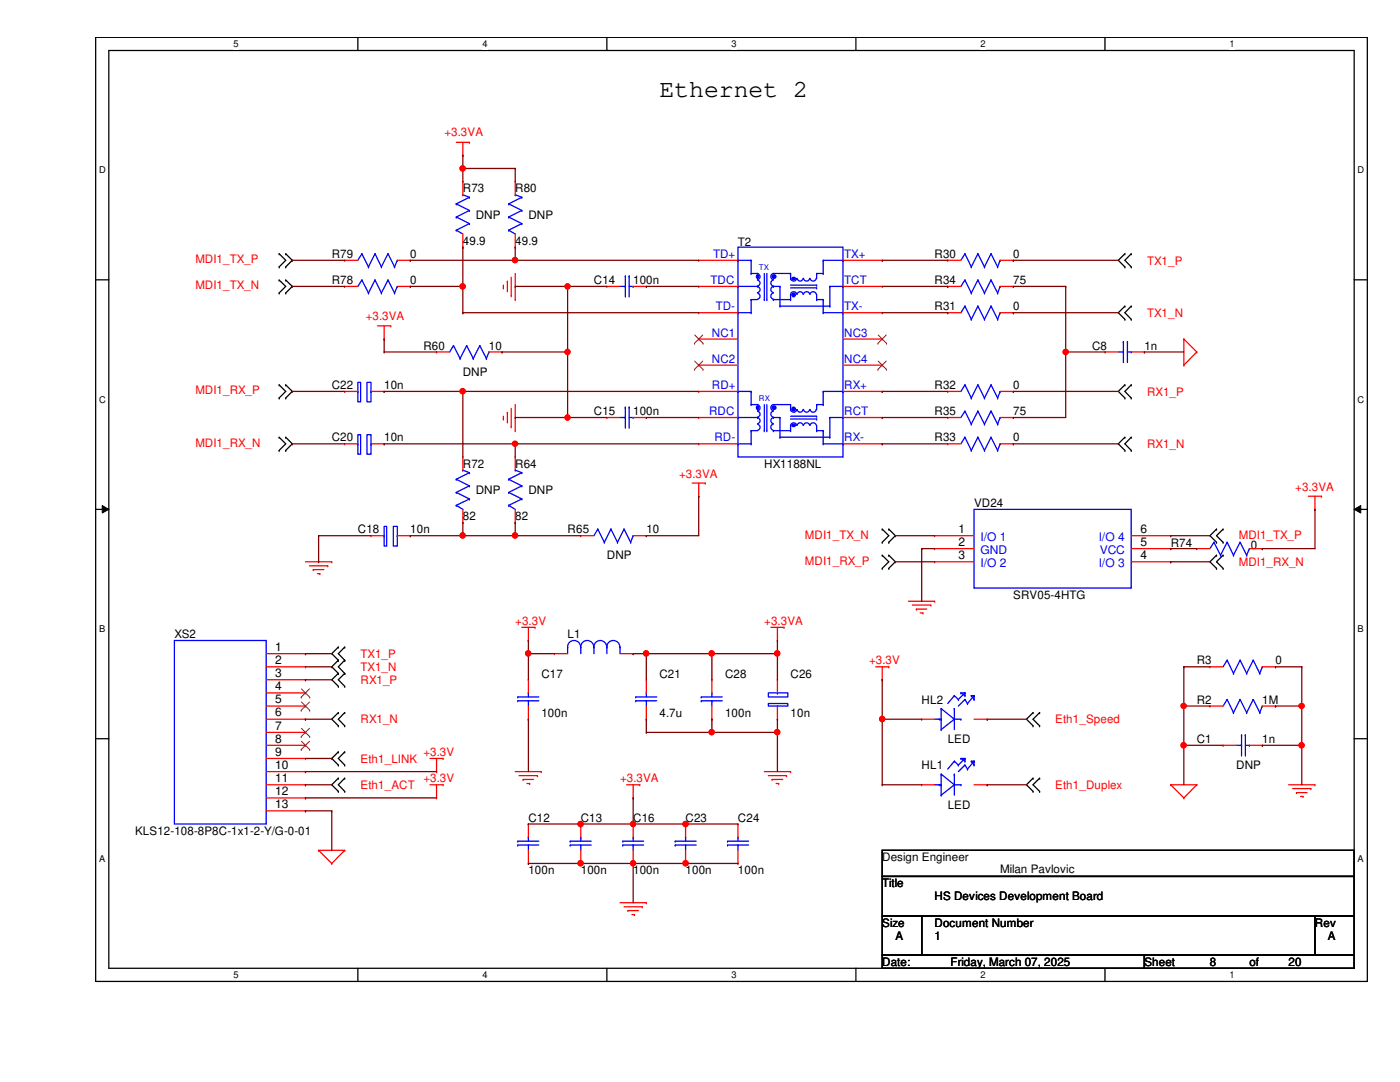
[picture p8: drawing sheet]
<svg xmlns="http://www.w3.org/2000/svg" width="279mm" height="216mm" viewBox="0 0 279 216" stroke-linecap="round" stroke-linejoin="round" font-family="sans-serif">
<path d="M19.1 7.5h253.8v188.3h-253.8zM21.7 10.1h248.6v183.1h-248.6z" fill="none" stroke="#000" stroke-width=".25"/>
<g fill="#fff">
<path d="M46.6 7.7h1v2.1h-1z"/>
<path d="M46.6 193.5h1v2.1h-1z"/>
</g>
<path d="M71.4 7.5v2.6M71.4 193.2v2.6" fill="none" stroke="#000" stroke-width=".25"/>
<g fill="#fff">
<path d="M96.3 7.7h1v2.1h-1z"/>
<path d="M96.3 193.5h1v2.1h-1z"/>
</g>
<path d="M121.1 7.5v2.6M121.1 193.2v2.6" fill="none" stroke="#000" stroke-width=".25"/>
<g fill="#fff">
<path d="M146 7.7h1v2.1h-1z"/>
<path d="M146 193.5h1v2.1h-1z"/>
</g>
<path d="M170.8 7.5v2.6M170.8 193.2v2.6" fill="none" stroke="#000" stroke-width=".25"/>
<g fill="#fff">
<path d="M195.7 7.7h1v2.1h-1z"/>
<path d="M195.7 193.5h1v2.1h-1z"/>
</g>
<path d="M220.5 7.5v2.6M220.5 193.2v2.6" fill="none" stroke="#000" stroke-width=".25"/>
<g fill="#fff">
<path d="M245.4 7.7h1v2.1h-1z"/>
<path d="M245.4 193.5h1v2.1h-1z"/>
<path d="M19.8 32.9h1.3v2.1h-1.3z"/>
<path d="M270.9 32.9h1.3v2.1h-1.3z"/>
<path d="M19.8 78.7h1.3v2.1h-1.3z"/>
<path d="M270.9 78.7h1.3v2.1h-1.3z"/>
</g>
<path d="M19.1 55.8h2.6M270.3 55.8h2.6" fill="none" stroke="#000" stroke-width=".25"/>
<g fill="#fff">
<path d="M19.8 124.5h1.2v2.1h-1.2z"/>
<path d="M270.9 124.5h1.3v2.1h-1.3z"/>
</g>
<path d="M19.1 101.6h2.6M270.3 101.6h2.6" fill="none" stroke="#000" stroke-width=".25"/>
<path d="M20.4 100.9l1.3 .7-1.3 .8zM270.3 101.6l1.3-.7v1.5z" fill="#000"/>
<path d="M20.4 100.9l1.3 .7-1.3 .8zM270.3 101.6l1.3-.7v1.5z" fill="none" stroke="#000" stroke-width=".2"/>
<g fill="#fff">
<path d="M19.8 170.3h1.2v2h-1.2z"/>
<path d="M270.9 170.3h1.3v2h-1.3z"/>
</g>
<g fill="none" stroke="#000" stroke-width=".25">
<path d="M55.7 50.6h.1M55.7 53.3h.1M55.7 55.9h.1M55.7 58.5h.1M55.7 50.6l1.3 1.3-1.3 1.4M55.7 55.9l1.3 1.2-1.3 1.4M57 53.3h.1M57 50.6h.1M57 58.5h.1M57 55.9h.1M57 50.6l1.3 1.3-1.3 1.4M57 55.9l1.3 1.2-1.3 1.4"/>
<path d="M224.5 50.6h.1M224.5 53.3h.1M224.5 50.6l-1.3 1.3 1.3 1.4M225.8 53.3h.1M225.8 50.6h.1M225.8 50.6l-1.3 1.3 1.3 1.4M55.7 76.8h.1M55.7 79.4h.1M55.7 76.8l1.3 1.3-1.3 1.3M57 79.4h.1M57 76.8h.1M57 76.8l1.3 1.3-1.3 1.3"/>
<path d="M224.5 61.1h.1M224.5 63.7h.1M224.5 76.8h.1M224.5 79.4h.1M224.5 61.1l-1.3 1.3 1.3 1.3M224.5 76.8l-1.3 1.3 1.3 1.3M225.8 63.7h.1M225.8 61.1h.1M225.8 79.4h.1M225.8 76.8h.1M225.8 61.1l-1.3 1.3 1.3 1.3M225.8 76.8l-1.3 1.3 1.3 1.3"/>
<path d="M55.7 87.2h.1M55.7 89.9h.1M55.7 87.2l1.3 1.4-1.3 1.3M57 89.9h.1M57 87.2h.1M57 87.2l1.3 1.4-1.3 1.3M224.5 87.2h.1M224.5 89.9h.1M224.5 87.2l-1.3 1.4 1.3 1.3M225.8 89.9h.1M225.8 87.2h.1M225.8 87.2l-1.3 1.4 1.3 1.3"/>
<path d="M176.1 105.6h.1M176.1 108.2h.1M176.1 110.8h.1M176.1 113.4h.1M176.1 105.6l1.3 1.3-1.3 1.3M176.1 110.8l1.3 1.3-1.3 1.3M177.4 108.2h.1M177.4 105.6h.1M177.4 113.4h.1M177.4 110.8h.1M177.4 105.6l1.3 1.3-1.3 1.3M177.4 110.8l1.3 1.3-1.3 1.3"/>
<path d="M242.8 105.6h.1M242.8 108.2h.1M242.8 110.8h.1M242.8 113.4h.1M242.8 105.6l-1.3 1.3 1.3 1.3M242.8 110.8l-1.3 1.3 1.3 1.3M244.1 108.2h.1M244.1 105.6h.1M244.1 113.4h.1M244.1 110.8h.1M244.1 105.6l-1.3 1.3 1.3 1.3M244.1 110.8l-1.3 1.3 1.3 1.3"/>
<path d="M67.5 129.1h.1M67.5 131.7h.1M67.5 134.4h.1M67.5 136.9h.1M67.5 129.1l-1.3 1.3 1.3 1.3M67.5 131.7l-1.3 1.4 1.3 1.3M67.5 134.4l-1.3 1.2 1.3 1.3M68.8 131.7h.1M68.8 129.1h.1M68.8 134.4h.1M68.8 136.9h.1M68.8 129.1l-1.3 1.3 1.3 1.3"/>
<path d="M68.8 131.7l-1.3 1.4 1.3 1.3M68.8 134.4l-1.3 1.2 1.3 1.3M19.1 147.4h2.6M67.5 142.2h.1M67.5 144.8h.1M67.5 150h.1M67.5 152.7h.1M67.5 155.3h.1M67.5 157.9h.1M67.5 142.2l-1.3 1.3 1.3 1.3M67.5 150l-1.3 1.3 1.3 1.4M67.5 155.3l-1.3 1.3 1.3 1.3"/>
<path d="M68.8 144.8h.1M68.8 142.2h.1M68.8 152.7h.1M68.8 150h.1M68.8 157.9h.1M68.8 155.3h.1M68.8 142.2l-1.3 1.3 1.3 1.3M68.8 150l-1.3 1.3 1.3 1.4M68.8 155.3l-1.3 1.3 1.3 1.3M206.2 142.2h.1M206.2 144.8h.1M206.2 155.3h.1"/>
<path d="M206.2 157.9h.1M206.2 142.2l-1.3 1.3 1.3 1.3M206.2 155.3l-1.3 1.3 1.3 1.3M207.5 144.8h.1M207.5 142.2h.1M207.5 157.9h.1M207.5 155.3h.1M207.5 142.2l-1.3 1.3 1.3 1.3M207.5 155.3l-1.3 1.3 1.3 1.3M270.3 147.4h2.6M176.1 169.7h94.2v5.2h-94.2zM176.1 174.9h94.2v7.9h-94.2z"/>
<path d="M176.1 182.8h7.8v7.8h-7.8zM176.1 190.6h52.3v2.6h-52.3zM183.9 182.8h78.5v7.8h-78.5zM228.4 190.6h41.9v2.6h-41.9zM262.4 182.8h7.9v7.8h-7.9z"/>
</g>
<g fill="none" stroke="#f00" stroke-width=".25">
<path d="M91.1 28.4h2.6M92.4 31h.1M92.4 36.2h.1M92.4 28.4v2.6M92.4 36.2v2.7M93.7 28.4h.1M102.8 36.2h.1M102.8 36.2v2.7M68.8 57.1h.1M68.8 51.9h.1M68.8 57.1h2.6M68.8 51.9h2.6"/>
<path d="M79.3 57.1h2.6M79.3 51.9h2.6M81.9 57.1h.1M81.9 51.9h.1M92.4 49.3h.1M92.4 46.7v2.6M100.5 57.4h.1M100.5 56.9v.5M101.3 56.1h.1M101.3 56.1v2.1M102 59h.1M102 55.3v3.7"/>
<path d="M102.8 59.8h.1M102.8 49.3h.1M102.8 46.7v2.6M102.8 54.6v5.2M121.1 57.1h.1M121.1 57.1h2.6M126.4 57.1h2.6M129 57.1h.1M189.1 51.9h.1M189.1 57.1h.1M189.1 57.1h2.7M189.1 51.9h2.7"/>
<path d="M199.6 57.1h2.6M199.6 51.9h2.6M202.2 51.9h.1M202.2 57.1h.1M75.4 65h2.6M76.7 67.6h.1M76.7 65v2.6M78 65h.1M87.1 70.2h.1M87.1 70.2h2.6M97.6 70.2h2.6M100.2 70.2h.1"/>
<path d="M189.1 78.1h.1M189.1 62.4h.1M189.1 78.1h2.7M189.1 62.4h2.7M199.6 78.1h2.6M199.6 62.4h2.6M202.2 78.1h.1M202.2 62.4h.1M220.6 70.2h.1M220.6 70.2h2.6M225.8 70.2h2.6M228.4 70.2h.1"/>
<path d="M236.3 67.6h.1M236.3 72.9h.1M236.3 67.6v5.3M236.3 67.6l2.5 2.6M238.8 70.2h.1M238.8 70.2l-2.5 2.7M92.4 91.2h.1M92.4 91.2v2.6M100.5 83.6h.1M100.5 83.1v.5M101.3 82.3h.1M101.3 82.3v2.1"/>
<path d="M102 85.2h.1M102 81.5v3.7M102.8 85.9h.1M102.8 91.2h.1M102.8 80.7v5.2M102.8 91.2v2.6M121.1 83.3h.1M121.1 83.3h2.6M126.4 83.3h2.6M129 83.3h.1M138.1 96.4h2.7M139.4 99h.1"/>
<path d="M139.4 96.4v2.6M140.8 96.4h.1M189.1 88.6h.1M189.1 83.3h.1M189.1 88.6h2.7M189.1 83.3h2.7M199.6 88.6h2.6M199.6 83.3h2.6M202.2 88.6h.1M202.2 83.3h.1M261.1 99h2.6M262.4 99v2.6"/>
<path d="M263.7 99h.1M61 112.1h5.2M61.8 112.9h3.6M62.5 113.7h.1M62.5 113.7h2.1M63.3 114.5h.5M63.8 114.5h.1M65.4 112.9h.1M66.2 112.1h.1M92.4 104.3h.1M92.4 101.6v2.7M102.8 104.3h.1"/>
<path d="M102.8 101.6v2.7M115.9 106.9h.1M115.9 106.9h2.6M126.4 106.9h2.6M129 106.9h.1M181.3 120h5.2M186.5 120h.1M186.5 106.9h.1M186.5 109.5h.1M186.5 112.1h.1M186.5 112.1h7.9M186.5 106.9h7.9"/>
<path d="M186.5 109.5h7.9M225.8 112.1h7.8M225.8 106.9h7.8M225.8 109.5h7.8M233.6 112.1h.1M233.6 109.5h.1M233.6 106.9h.1M238.8 109.5h.1M238.8 109.5h2.7M249.3 109.5h2.6M251.9 109.5h.1M262.4 101.6h.1"/>
<path d="M53.1 133.1h7.9M53.1 130.4h7.9M53.1 135.6h7.9M53.1 138.3h7.9M61 130.4h.1M61 133.1h.1M61 135.6h.1M61 138.3h.1M104.1 125.2h2.7M105.5 127.8h.1M105.5 125.2v2.6M106.8 125.2h.1"/>
<path d="M153.8 125.2h2.7M155.2 127.8h.1M155.2 135.6h.1M155.2 125.2v2.6M155.2 135.6v2.7M156.5 125.2h.1M174.8 133.1h2.6M176.1 135.6h.1M176.1 133.1v2.5M177.4 133.1h.1M182.1 120.7h3.7M182.9 121.5h.1"/>
<path d="M182.9 121.5h2.1M183.6 122.3h.6M184.2 122.3h.1M185.8 120.7h.1M241.5 133.1h.1M241.5 133.1h2.6M251.9 133.1h2.7M254.6 133.1h.1M53.1 154h7.9M53.1 156.6h7.9M53.1 151.3h7.9M53.1 143.5h7.9"/>
<path d="M53.1 140.9h7.9M53.1 146.1h7.9M53.1 148.7h7.9M53.1 159.2h7.9M61 140.9h.1M61 143.5h.1M61 146.1h.1M61 148.7h.1M61 151.3h.1M61 154h.1M61 156.6h.1M61 159.2h.1"/>
<path d="M85.8 156.6h2.6M85.8 151.3h2.6M87.1 154h.1M87.1 159.2h.1M87.1 151.3v2.7M87.1 156.6v2.6M88.4 151.3h.1M88.4 156.6h.1M102.8 154h5.2M103.6 154.8h3.7M104.4 155.5h.1M104.4 155.5h2.1"/>
<path d="M105.2 156.3h.5M105.7 156.3h.1M107.3 154.8h.1M108 154h.1M125.1 156.6h2.6M126.4 159.2h.1M126.4 156.6v2.6M127.7 156.6h.1M152.5 154h5.3M153.3 154.8h3.7M154.1 155.5h.1M154.1 155.5h2.1"/>
<path d="M154.9 156.3h.5M155.2 143.5h.1M155.2 140.9v2.6M155.4 156.3h.1M157 154.8h.1M157.8 154h.1M183.9 156.6h.1M183.9 143.5h.1M183.9 156.6h2.6M183.9 143.5h2.6M194.4 156.6h2.6M194.4 143.5h2.6"/>
<path d="M197 156.6h.1M197 143.5h.1M233.6 156.6h.1M233.6 156.6h5.2M233.6 156.6l2.7 2.6M236.3 159.2h.1M238.8 156.6h.1M238.8 156.6l-2.5 2.6M241.5 140.9h.1M241.5 140.9h2.6M244.1 148.7h.1M244.1 148.7h2.6"/>
<path d="M249.3 148.7h2.6M251.9 148.7h.1M251.9 140.9h2.7M254.6 140.9h.1M257.2 156.6h5.2M258 157.4h3.6M258.7 158.2h.1M258.7 158.2h2.2M259.5 158.9h.6M260.1 158.9h.1M261.6 157.4h.1M262.4 156.6h.1"/>
<path d="M53.1 161.8h7.9M61 161.8h.1M63.6 169.7h.1M63.6 169.7h5.2M63.6 169.7l2.6 2.6M66.2 172.3h.1M68.8 169.7h.1M68.8 169.7l-2.6 2.6M105.5 172.3h.1M105.5 164.4h.1M105.5 164.4v2.6M105.5 169.7v2.6"/>
<path d="M115.9 172.3h.1M115.9 164.4h.1M115.9 164.4v2.6M115.9 169.7v2.6M126.4 172.3h.1M126.4 164.4h.1M126.4 164.4v2.6M126.4 169.7v2.6M136.8 172.3h.1M136.8 164.4h.1M136.8 164.4v2.6M136.8 169.7v2.6"/>
<path d="M147.3 172.3h.1M147.3 164.4h.1M147.3 164.4v2.6M147.3 169.7v2.6M123.7 180.1h5.3M124.5 180.9h3.7M125.3 181.7h.1M125.3 181.7h2.1M126.1 182.5h.5M126.6 182.5h.1M128.2 180.9h.1M129 180.1h.1"/>
</g>
<g fill="none" stroke="#00f" stroke-width=".25">
<path d="M92.4 38.9h.1M92.4 38.9l1.3 .5M93.7 39.4h.1M93.7 39.4l-2.6 1.3M102.8 38.9h.1M102.8 38.9l1.3 .5M104.1 39.4h.1M104.1 39.4l-2.6 1.3M72.2 55.9h.1M72.2 50.6h.1M72.2 55.9l1.3 2.6M72.2 55.9l-.8 1.2"/>
<path d="M72.2 50.6l1.3 2.7M72.2 50.6l-.8 1.3M73.5 58.5h.1M73.5 53.3h.1M74.8 55.9h.1M74.8 50.6h.1M74.8 55.9l-1.3 2.6M74.8 55.9l1.3 2.6M74.8 50.6l-1.3 2.7M74.8 50.6l1.3 2.7M76.1 58.5h.1M76.1 53.3h.1"/>
<path d="M77.4 55.9h.1M77.4 50.6h.1M77.4 55.9l-1.3 2.6M77.4 55.9l1.3 2.6M77.4 50.6l-1.3 2.7M77.4 50.6l1.3 2.7M78.7 58.5h.1M78.7 53.3h.1M79.3 57.1h.1M79.3 51.9h.1M79.3 57.1l-.6 1.4M79.3 51.9l-.6 1.4"/>
<path d="M91.1 43.3h.1M91.1 40.7h.1M91.1 45.9h.1M91.1 43.3l2.6 1.3M91.1 40.7l2.6 1.3M91.1 45.9l1.3 .8M93.7 44.6h.1M93.7 42h.1M93.7 44.6l-2.6 1.3M93.7 42l-2.6 1.3M101.5 43.3h.1M101.5 40.7h.1"/>
<path d="M101.5 45.9h.1M101.5 43.3l2.6 1.3M101.5 40.7l2.6 1.3M101.5 45.9l1.3 .8M104.1 44.6h.1M104.1 42h.1M104.1 44.6l-2.6 1.3M104.1 42l-2.6 1.3M123.7 57.1h1.1M124.8 55.1h.1M124.8 57.1h.1M124.8 55.1v4.2"/>
<path d="M125.6 55.1h.1M125.6 55.1v4.2M125.6 57.1h.8M126.4 57.1h.1M147.3 49.3h20.9v41.9h-20.9zM147.3 51.9h.1M147.3 57.1h.1M147.3 57.1h3.9M147.3 51.9h2.6M149.9 54.6h.1M149.9 51.9h.1M149.9 59.8h.1"/>
<path d="M149.9 54.6h1.3M149.9 51.9v2.7M149.9 59.8v2.6M149.9 59.8h1.3M151.2 54.6a.62 .62 0 0 1 .5 .6 .62 .62 0 0 1-.5 .6M151.2 55.9a.6 .6 0 0 1 .5 .6 .6 .6 0 0 1-.5 .6M151.2 57.1a.62 .62 0 0 1 .5 .7 .62 .62 0 0 1-.5 .6M151.2 58.5a.62 .62 0 0 1 .5 .6 .62 .62 0 0 1-.5 .6M151.2 57.1h.1M152.5 59.8h.1M152.5 54.6v5.2M153 59.8h.1"/>
<path d="M153 54.6v5.2M154.3 59.8h.1M154.3 57.1h.1M154.3 58.5a.62 .62 0 0 0-.5 .6 .62 .62 0 0 0 .5 .6M154.3 57.1a.62 .62 0 0 0-.5 .7 .62 .62 0 0 0 .5 .6M154.3 55.9a.6 .6 0 0 0-.5 .6 .6 .6 0 0 0 .5 .6M154.3 57.1h1.4M154.3 59.8h3.5M155.7 57.1h.1M155.7 57.1v4M157.8 54.6h.1M157.8 55.6h.1"/>
<path d="M157.8 59.8h.1M157.8 54.6h-3.5a.62 .62 0 0 0-.5 .6 .62 .62 0 0 0 .5 .6M157.8 55.5a.62 .62 0 0 0 .6 .6 .62 .62 0 0 0 .6-.6M157.8 57.4h5.2M157.8 56.9h5.2M157.8 54.6v1M159 58.7a.62 .62 0 0 0-.6-.5 .62 .62 0 0 0-.6 .5v1.1M159.1 58.7a.6 .6 0 0 1 .6-.5 .6 .6 0 0 1 .6 .5M159.1 55.5a.59 .59 0 0 0 .6 .6 .59 .59 0 0 0 .6-.6M160.4 58.7a.62 .62 0 0 1 .6-.5 .62 .62 0 0 1 .6 .5M160.4 55.5a.62 .62 0 0 0 .6 .6 .62 .62 0 0 0 .6-.6M161.7 58.7a.62 .62 0 0 1 .6-.5 .62 .62 0 0 1 .6 .5"/>
<path d="M161.7 55.5a.62 .62 0 0 0 .6 .6 .62 .62 0 0 0 .6-.6M163 57.4h.1M163 56.9h.1M163 54.6h.1M163 59.8h.1M163 54.6h1.3M163 59.8h1.3M163 54.6v1M163 58.7v1.1M164.3 54.6h.1M164.3 59.8h.1M164.3 51.9h.1"/>
<path d="M164.3 51.9h3.9M164.3 51.9v2.7M164.3 59.8v2.6M165.6 57.1h.1M165.6 57.1h2.6M165.6 57.1v4M168.2 51.9h.1M168.2 57.1h.1M192.6 50.6h.1M192.6 55.9h.1M192.6 50.6l1.2 2.7M192.6 50.6l-.8 1.3"/>
<path d="M192.6 55.9l1.2 2.6M192.6 55.9l-.8 1.2M193.8 53.3h.1M193.8 58.5h.1M195.2 50.6h.1M195.2 55.9h.1M195.2 50.6l-1.4 2.7M195.2 50.6l1.3 2.7M195.2 55.9l-1.4 2.6M195.2 55.9l1.3 2.6M196.5 53.3h.1M196.5 58.5h.1"/>
<path d="M197.8 50.6h.1M197.8 55.9h.1M197.8 50.6l-1.3 2.7M197.8 50.6l1.3 2.7M197.8 55.9l-1.3 2.6M197.8 55.9l1.3 2.6M199.1 53.3h.1M199.1 58.5h.1M199.6 51.9h.1M199.6 57.1h.1M199.6 51.9l-.5 1.4M199.6 57.1l-.5 1.4"/>
<path d="M90.5 69h.1M90.5 69l1.3 2.5M90.5 69l-.8 1.2M91.8 71.5h.1M93.1 69h.1M93.1 69l-1.3 2.5M93.1 69l1.3 2.5M94.4 71.5h.1M95.8 69h.1M95.8 69l-1.4 2.5M95.8 69l1.3 2.5M97.1 71.5h.1"/>
<path d="M97.6 70.2h.1M97.6 70.2l-.5 1.3M147.3 62.4h.1M147.3 78.1h.1M147.3 62.4h2.6M147.3 78.1h2.6M149.9 62.4h.1M149.9 78.1h.1M149.9 78.1v2.6M155.7 61.1h.1M155.7 61.1h9.9M164.3 62.4h.1"/>
<path d="M164.3 78.1h.1M164.3 62.4h3.9M164.3 78.1v2.6M164.3 78.1h3.9M165.6 61.1h.1M168.2 62.4h.1M168.2 78.1h.1M192.6 76.8h.1M192.6 61.1h.1M192.6 76.8l1.2 2.6M192.6 76.8l-.8 1.3M192.6 61.1l1.2 2.6"/>
<path d="M192.6 61.1l-.8 1.3M193.8 79.4h.1M193.8 63.7h.1M195.2 76.8h.1M195.2 61.1h.1M195.2 76.8l-1.4 2.6M195.2 76.8l1.3 2.6M195.2 61.1l-1.4 2.6M195.2 61.1l1.3 2.6M196.5 79.4h.1M196.5 63.7h.1M197.8 76.8h.1"/>
<path d="M197.8 61.1h.1M197.8 76.8l-1.3 2.6M197.8 76.8l1.3 2.6M197.8 61.1l-1.3 2.6M197.8 61.1l1.3 2.6M199.1 79.4h.1M199.1 63.7h.1M199.6 78.1h.1M199.6 62.4h.1M199.6 78.1l-.5 1.3M199.6 62.4l-.5 1.3M223.2 70.2h1"/>
<path d="M224.2 68.2h.1M224.2 70.2h.1M224.2 68.2v4.1M225 68.2h.1M225 68.2v4.1M225 70.2h.8M225.8 70.2h.1M91.1 98.3h.1M91.1 95.6h.1M91.1 98.3l2.6 1.3M91.1 95.6l2.6 1.3M92.4 93.8h.1"/>
<path d="M92.4 93.8l1.3 .5M93.7 99.6h.1M93.7 96.9h.1M93.7 94.3h.1M93.7 99.6l-2.6 1.2M93.7 96.9l-2.6 1.4M93.7 94.3l-2.6 1.3M101.5 98.3h.1M101.5 95.6h.1M101.5 98.3l2.6 1.3M101.5 95.6l2.6 1.3M102.8 93.8h.1"/>
<path d="M102.8 93.8l1.3 .5M104.1 99.6h.1M104.1 96.9h.1M104.1 94.3h.1M104.1 99.6l-2.6 1.2M104.1 96.9l-2.6 1.4M104.1 94.3l-2.6 1.3M123.7 83.3h1.1M124.8 81.2h.1M124.8 83.3h.1M124.8 81.2v4.2M125.6 81.2h.1"/>
<path d="M125.6 81.2v4.2M125.6 83.3h.8M126.4 83.3h.1M147.3 88.6h.1M147.3 83.3h.1M147.3 83.3h3.9M147.3 88.6h2.6M149.9 80.7h.1M149.9 85.9h.1M149.9 88.6h.1M149.9 85.9v2.7M149.9 80.7h1.3"/>
<path d="M149.9 85.9h1.3M151.2 80.7a.62 .62 0 0 1 .5 .6 .62 .62 0 0 1-.5 .7M151.2 82a.6 .6 0 0 1 .5 .6 .6 .6 0 0 1-.5 .6M151.2 83.3a.62 .62 0 0 1 .5 .6 .62 .62 0 0 1-.5 .6M151.2 84.6a.62 .62 0 0 1 .5 .6 .62 .62 0 0 1-.5 .7M151.2 83.3h.1M152.5 85.9h.1M152.5 80.7v5.2M153 85.9h.1M153 80.7v5.2M154.3 85.9h.1M154.3 83.3h.1"/>
<path d="M154.3 84.6a.62 .62 0 0 0-.5 .6 .62 .62 0 0 0 .5 .7M154.3 83.3a.62 .62 0 0 0-.5 .6 .62 .62 0 0 0 .5 .6M154.3 82a.6 .6 0 0 0-.5 .6 .6 .6 0 0 0 .5 .6M154.3 83.3h1.4M154.3 85.9h3.5M155.7 87.2h.1M155.7 83.3h.1M155.7 83.3v3.9M155.7 87.2h9.9M157.8 80.7h.1M157.8 81.7h.1M157.8 85.9h.1"/>
<path d="M157.8 80.7h-3.5a.62 .62 0 0 0-.5 .6 .62 .62 0 0 0 .5 .7M157.8 81.7a.62 .62 0 0 0 .6 .6 .62 .62 0 0 0 .6-.6M157.8 80.7v1M157.8 83.6h5.2M157.8 83.1h5.2M159 84.9a.62 .62 0 0 0-.6-.5 .62 .62 0 0 0-.6 .5v1M159.1 84.9a.6 .6 0 0 1 .6-.5 .6 .6 0 0 1 .6 .5M159.1 81.7a.59 .59 0 0 0 .6 .6 .59 .59 0 0 0 .6-.6M160.4 84.9a.62 .62 0 0 1 .6-.5 .62 .62 0 0 1 .6 .5M160.4 81.7a.62 .62 0 0 0 .6 .6 .62 .62 0 0 0 .6-.6M161.7 84.9a.62 .62 0 0 1 .6-.5 .62 .62 0 0 1 .6 .5M161.7 81.7a.62 .62 0 0 0 .6 .6 .62 .62 0 0 0 .6-.6"/>
<path d="M163 83.6h.1M163 83.1h.1M163 80.7h.1M163 85.9h.1M163 80.7v1M163 84.9v1M163 80.7h1.3M163 85.9h1.3M164.3 80.7h.1M164.3 85.9h.1M164.3 88.6h.1M164.3 85.9v2.7"/>
<path d="M164.3 88.6h3.9M165.6 83.3h.1M165.6 87.2h.1M165.6 83.3h2.6M165.6 83.3v3.9M168.2 88.6h.1M168.2 83.3h.1M192.6 87.2h.1M192.6 82h.1M192.6 87.2l1.2 2.7M192.6 87.2l-.8 1.4M192.6 82l1.2 2.6"/>
<path d="M192.6 82l-.8 1.3M193.8 89.9h.1M193.8 84.6h.1M195.2 87.2h.1M195.2 82h.1M195.2 87.2l-1.4 2.7M195.2 87.2l1.3 2.7M195.2 82l-1.4 2.6M195.2 82l1.3 2.6M196.5 89.9h.1M196.5 84.6h.1M197.8 87.2h.1"/>
<path d="M197.8 82h.1M197.8 87.2l-1.3 2.7M197.8 87.2l1.3 2.7M197.8 82l-1.3 2.6M197.8 82l1.3 2.6M199.1 89.9h.1M199.1 84.6h.1M199.6 88.6h.1M199.6 83.3h.1M199.6 88.6l-.5 1.3M199.6 83.3l-.5 1.3M91.1 100.8h.1"/>
<path d="M91.1 100.8l1.3 .8M101.5 100.8h.1M101.5 100.8l1.3 .8M119.3 105.6h.1M119.3 105.6l1.3 2.6M119.3 105.6l-.8 1.3M120.6 108.2h.1M121.9 105.6h.1M121.9 105.6l-1.3 2.6M121.9 105.6l1.3 2.6M123.2 108.2h.1M124.5 105.6h.1"/>
<path d="M124.5 105.6l-1.3 2.6M124.5 105.6l1.4 2.6M125.9 108.2h.1M126.4 106.9h.1M126.4 106.9l-.5 1.3M194.4 101.6h31.4v15.7h-31.4zM242.3 108.2h.1M242.3 108.2l1.3 2.6M242.3 108.2l-.8 1.3M243.6 110.8h.1M244.9 108.2h.1M244.9 108.2l-1.3 2.6"/>
<path d="M244.9 108.2l1.3 2.6M246.2 110.8h.1M247.5 108.2h.1M247.5 108.2l-1.3 2.6M247.5 108.2l1.3 2.6M248.8 110.8h.1M249.3 109.5h.1M249.3 109.5l-.5 1.3M34.8 127.8h18.3v36.6h-18.3zM153.3 138.3h3.9v.8h-3.9zM155.2 138.3h.1M190.5 138.8h.1"/>
<path d="M190.5 138.8l.8 .8M190.5 138.8l-1.4 1.6M191.3 139.6h.1M191.8 138.3h.1M191.8 138.3h.8M191.8 138.3l.8 .5M192.6 138.3h.1M192.6 138.8h.1M192.6 139.6h.1M192.6 138.3v.5M192.6 138.3l-1.3 1.3M192.6 139.6l.5 .8"/>
<path d="M192.6 139.6l-1.3 1.3M193.8 138.8h.1M193.8 138.8h.6M193.8 138.8l.6 .8M194.4 138.8h.1M194.4 139.6h.1M194.4 138.8v.8M194.4 138.8l-1.3 1.6M244.9 139.6h.1M244.9 131.7h.1M244.9 139.6l1.3 2.6M244.9 139.6l-.8 1.3"/>
<path d="M244.9 131.7l1.3 2.7M244.9 131.7l-.8 1.4M246.2 134.4h.1M247.5 139.6h.1M247.5 131.7h.1M247.5 139.6l-1.3 2.6M247.5 139.6l1.3 2.6M247.5 131.7l-1.3 2.7M247.5 131.7l1.3 2.7M248.8 134.4h.1M250.1 139.6h.1M250.1 131.7h.1"/>
<path d="M250.1 139.6l-1.3 2.6M250.1 139.6l1.3 2.6M250.1 131.7l-1.3 2.7M250.1 131.7l1.3 2.7M251.4 134.4h.1M251.9 133.1h.1M251.9 133.1l-.5 1.3M153.3 140.4h3.9v.5h-3.9zM155.2 140.9h.1M186.5 156.6h1.3M186.5 143.5h1.3M187.6 156.6h.1"/>
<path d="M187.6 143.5h.1M187.8 158.7h.1M187.8 156.6h.1M187.8 154.5h.1M187.8 145.6h.1M187.8 143.5h.1M187.8 141.4h.1M187.8 141.4v4.2M187.8 154.5v4.2M187.8 154.5l2.7 2.1M187.8 141.4l2.7 2.1M190.5 154.5h.1"/>
<path d="M190.5 156.6h.1M190.5 151.9h.1M190.5 141.4h.1M190.5 143.5h.1M190.5 156.6h1.3M190.5 141.4v4.2M190.5 154.5v4.2M190.5 151.9l.8 .8M190.5 156.6l-2.7 2.1M190.5 151.9l-1.4 1.6M190.5 143.5h1.3M190.5 143.5l-2.7 2.1"/>
<path d="M191.3 152.7h.1M191.8 156.6h.1M191.8 151.3h.1M191.8 143.5h.1M191.8 151.3h.8M191.8 151.3l.8 .6M192.6 151.3h.1M192.6 151.9h.1M192.6 152.7h.1M192.6 151.3l-1.3 1.4M192.6 152.7l.5 .8M192.6 151.3v.6"/>
<path d="M192.6 152.7l-1.3 1.3M193.1 153.5h.1M193.1 140.4h.1M193.8 151.9h.1M193.8 151.9h.6M193.8 151.9l.6 .8M194.4 151.9h.1M194.4 152.7h.1M194.4 151.9l-1.3 1.6M194.4 151.9v.8M246.2 142.2h.1M246.7 148.7h1.1"/>
<path d="M247.8 146.6h.1M247.8 148.7h.1M247.8 146.6v4.2M248.5 146.6h.1M248.5 146.6v4.2M248.5 148.7h.8M248.8 142.2h.1M249.3 148.7h.1M251.4 142.2h.1M251.9 140.9h.1M251.9 140.9l-.5 1.3M103.3 168.6h.1"/>
<path d="M103.3 167.9h.1M103.3 168.6h4.2M103.3 167.9h4.2M105.5 167h.1M105.5 168.6h.1M105.5 167v.9M105.5 168.6v1.1M113.8 168.6h.1M113.8 167.9h.1M113.8 168.6h4.2M113.8 167.9h4.2M115.9 167h.1"/>
<path d="M115.9 168.6h.1M115.9 167v.9M115.9 168.6v1.1M124.3 168.6h.1M124.3 167.9h.1M124.3 168.6h4.1M124.3 167.9h4.1M126.4 167h.1M126.4 168.6h.1M126.4 167v.9M126.4 168.6v1.1M134.7 168.6h.1"/>
<path d="M134.7 167.9h.1M134.7 168.6h4.2M134.7 167.9h4.2M136.8 167h.1M136.8 168.6h.1M136.8 167v.9M136.8 168.6v1.1M145.2 168.6h.1M145.2 167.9h.1M145.2 168.6h4.2M145.2 167.9h4.2M147.3 167h.1"/>
<path d="M147.3 168.6h.1M147.3 167v.9M147.3 168.6v1.1"/>
</g>
<g fill="none" stroke="#804000" stroke-width=".2">
<path d="M60.1 139.1h.1M60.2 137.5l1.6 1.6M61.8 137.5l-1.7 1.6M61.8 139.1h.1M60.1 141.7h.1M60.1 147h.1M60.1 149.6h.1M60.2 140.1l1.6 1.6M60.2 145.3l1.6 1.7M60.2 147.9l1.6 1.7M61.8 140.1l-1.7 1.6M61.8 145.3l-1.7 1.7"/>
<path d="M61.8 147.9l-1.7 1.7M61.8 141.7h.1M61.8 147h.1M61.8 149.6h.1"/>
</g>
<path d="M151.1 54.9h.2l.1 .3-.2 .3-.2-.1z" fill-rule="evenodd" fill="#00f"/>
<path d="M151.1 54.9h.2l.1 .3-.2 .3-.2-.1z" fill="none" stroke="#00f" stroke-width=".25"/>
<circle cx="154.5" cy="55.2" r=".37" fill="#00f"/>
<circle cx="154.5" cy="55.2" r=".37" fill="none" stroke="#00f" stroke-width=".25"/>
<circle cx="158.4" cy="58.8" r=".38" fill="#00f"/>
<circle cx="158.4" cy="58.8" r=".38" fill="none" stroke="#00f" stroke-width=".25"/>
<circle cx="158.4" cy="55.6" r=".32" fill="#00f"/>
<circle cx="158.4" cy="55.6" r=".32" fill="none" stroke="#00f" stroke-width=".25"/>
<path d="M151.1 81h.2l.1 .3-.2 .4-.2-.2z" fill-rule="evenodd" fill="#00f"/>
<path d="M151.1 81h.2l.1 .3-.2 .4-.2-.2z" fill="none" stroke="#00f" stroke-width=".25"/>
<circle cx="154.5" cy="81.3" r=".37" fill="#00f"/>
<circle cx="154.5" cy="81.3" r=".37" fill="none" stroke="#00f" stroke-width=".25"/>
<circle cx="158.4" cy="84.9" r=".32" fill="#00f"/>
<circle cx="158.4" cy="84.9" r=".32" fill="none" stroke="#00f" stroke-width=".25"/>
<circle cx="158.4" cy="81.6" r=".38" fill="#00f"/>
<g fill="none" stroke="#00f" stroke-width=".25">
<path d="M71.4 76.3h.6v3.9h-.6zM71.4 78.1h.1M73.2 76.3h.8v3.9h-.8zM74 78.1h.1M71.4 86.7h.6v3.9h-.6zM71.4 88.6h.1M73.2 86.7h.8v3.9h-.8zM74 88.6h.1M76.7 105h.5v4h-.5zM76.7 106.9h.1M78.5 105h.8v4h-.8zM79.3 106.9h.1"/>
<path d="M103.3 139.8h.1M103.3 139.1h.1M103.3 139.8h4.2M103.3 139.1h4.2M105.5 138.3h.1M105.5 139.8h.1M105.5 138.3v.8M105.5 139.8v1.1M113.3 129.1h.1M113.3 129.1a1.29 1.29 0 0 1 1.3-1.3 1.29 1.29 0 0 1 1.3 1.3M113.3 129.1v1.3M115.9 129.1h.1"/>
<path d="M115.9 129.1a1.29 1.29 0 0 1 1.3-1.3 1.29 1.29 0 0 1 1.3 1.3M115.9 129.1v1.3M118.5 129.1h.1M118.5 129.1a1.27 1.27 0 0 1 1.3-1.3 1.27 1.27 0 0 1 1.3 1.3M118.5 129.1v1.3M121.1 129.1h.1M121.1 129.1a1.29 1.29 0 0 1 1.3-1.3 1.29 1.29 0 0 1 1.3 1.3M121.1 129.1v1.3M123.7 129.1h.1M123.7 129.1v1.3M126.9 139.8h.1M126.9 139.1h.1"/>
<path d="M126.9 139.8h4.2M126.9 139.1h4.2M129 138.3h.1M129 139.8h.1M129 138.3v.8M129 139.8v1.1M140 139.8h.1M140 139.1h.1M140 139.8h4.1M140 139.1h4.1M142.1 138.3h.1M142.1 139.8h.1"/>
<path d="M142.1 138.3v.8M142.1 139.8v1.1"/>
<circle cx="158.4" cy="81.6" r=".38"/>
</g>
<g fill="none" stroke="#f00" stroke-width=".25">
<path d="M139.4 51.9h.1M139.4 57.1h.1M139.4 57.1h7.9M139.4 51.9h7.9M168.2 57.1h7.9M168.2 51.9h7.9M176.1 57.1h.1M176.1 51.9h.1M68.8 78.1h.1M68.8 78.1h2.6M74 78.1h2.7M76.7 78.1h.1"/>
<path d="M139.4 67.6h.1M139.4 72.9h.1M139.4 78.1h.1M139.4 62.4h.1M139.4 67.6h7.9M139.4 72.9h7.9M139.4 78.1h7.9M139.4 62.4h7.9M168.2 67.6h7.9M168.2 72.9h7.9M168.2 78.1h7.9M168.2 62.4h7.9"/>
<path d="M176.1 67.6h.1M176.1 72.9h.1M176.1 78.1h.1M176.1 62.4h.1M68.8 88.6h.1M68.8 88.6h2.6M74 88.6h2.7M76.7 88.6h.1M139.4 88.6h.1M139.4 83.3h.1M139.4 83.3h7.9M139.4 88.6h7.9"/>
<path d="M168.2 83.3h7.9M168.2 88.6h7.9M176.1 83.3h.1M176.1 88.6h.1M74 106.9h.1M74 106.9h2.7M79.3 106.9h2.6M81.9 106.9h.1M105.5 135.6h.1M105.5 135.6v2.7M110.7 130.4h.1M110.7 130.4h2.6"/>
<path d="M123.7 130.4h2.7M126.4 130.4h.1M129 135.6h.1M129 135.6v2.7M142.1 135.6h.1M142.1 135.6v2.7M105.5 143.5h.1M105.5 140.9v2.6M129 143.5h.1M129 140.9v2.6M142.1 143.5h.1M142.1 140.9v2.6"/>
</g>
<g fill="none" stroke="#804000" stroke-width=".2">
<path d="M138.6 68.5h.1M138.6 73.7h.1M138.6 66.8l1.7 1.7M138.6 72.1l1.7 1.6M140.3 66.8l-1.7 1.7M140.3 72.1l-1.7 1.6M140.3 68.5h.1M140.3 73.7h.1M175.2 68.5h.1M175.2 73.7h.1M175.3 66.8l1.6 1.7M175.3 72.1l1.6 1.6"/>
<path d="M176.9 66.8l-1.7 1.7M176.9 72.1l-1.7 1.6M176.9 68.5h.1M176.9 73.7h.1"/>
</g>
<path d="M81.9 51.9h.1M81.9 51.9h20.9" fill="none" stroke="#800000" stroke-width=".25"/>
<circle cx="102.8" cy="51.9" r=".51" fill="#f00"/>
<circle cx="102.8" cy="51.9" r=".51" fill="none" stroke="#f00" stroke-width=".25"/>
<g fill="none" stroke="#800000" stroke-width=".25">
<path d="M58.3 57.1h.1M58.3 57.1h10.5M81.9 57.1h.1M81.9 57.1h10.5M92.4 49.3h.1M92.4 49.3v13.1M102.8 49.3h.1M102.8 51.9h.1M102.8 57.1h.1M102.8 49.3v2.6M102.8 51.9h36.6M102.8 57.1h10.5"/>
<path d="M129 57.1h.1M129 57.1h10.4M92.4 62.4h.1M92.4 62.4h47"/>
</g>
<circle cx="92.3" cy="57.1" r=".51" fill="#f00"/>
<circle cx="92.3" cy="57.1" r=".51" fill="none" stroke="#f00" stroke-width=".25"/>
<path d="M113.3 57.1h.1M113.3 57.1v26.2M76.7 67.6h.1M76.7 67.6v2.6M100.2 70.2h.1M100.2 70.2h13.1M113.3 70.2h.1M129 83.3h.1M129 83.3h10.4" fill="none" stroke="#800000" stroke-width=".25"/>
<circle cx="113.2" cy="83.3" r=".5" fill="#f00"/>
<circle cx="113.2" cy="83.3" r=".5" fill="none" stroke="#f00" stroke-width=".25"/>
<circle cx="113.2" cy="70.2" r=".5" fill="#f00"/>
<circle cx="113.2" cy="70.2" r=".5" fill="none" stroke="#f00" stroke-width=".25"/>
<path d="M92.4 31h.1M92.4 31v2.6" fill="none" stroke="#800000" stroke-width=".25"/>
<circle cx="92.3" cy="33.6" r=".51" fill="#f00"/>
<circle cx="92.3" cy="33.6" r=".51" fill="none" stroke="#f00" stroke-width=".25"/>
<path d="M92.4 33.6h.1M92.4 33.6h10.4M113.3 57.1h.1M113.3 57.1h7.8M102.8 83.3h.1M102.8 83.3h18.3M113.3 83.3h.1" fill="none" stroke="#800000" stroke-width=".25"/>
<circle cx="113.2" cy="57.1" r=".5" fill="#f00"/>
<circle cx="113.2" cy="57.1" r=".5" fill="none" stroke="#f00" stroke-width=".25"/>
<path d="M76.7 88.6h.1M76.7 88.6h26.1" fill="none" stroke="#800000" stroke-width=".25"/>
<circle cx="102.8" cy="88.5" r=".5" fill="#f00"/>
<circle cx="102.8" cy="88.5" r=".5" fill="none" stroke="#f00" stroke-width=".25"/>
<path d="M76.7 78.1h.1M76.7 78.1h15.7" fill="none" stroke="#800000" stroke-width=".25"/>
<circle cx="92.3" cy="78.1" r=".51" fill="#f00"/>
<circle cx="92.3" cy="78.1" r=".51" fill="none" stroke="#f00" stroke-width=".25"/>
<g fill="none" stroke="#800000" stroke-width=".25">
<path d="M92.4 78.1h.1M92.4 78.1v13.1M92.4 78.1h47M102.8 88.6h.1M102.8 88.6h36.6M63.6 112.1h.1M63.6 106.9h.1M63.6 106.9h10.4M63.6 106.9v5.2M81.9 106.9h.1M81.9 106.9h10.5M129 106.9h.1"/>
<path d="M129 106.9h10.4"/>
</g>
<circle cx="92.3" cy="106.8" r=".51" fill="#f00"/>
<circle cx="92.3" cy="106.8" r=".51" fill="none" stroke="#f00" stroke-width=".25"/>
<path d="M92.4 106.9h.1M92.4 106.9h10.4" fill="none" stroke="#800000" stroke-width=".25"/>
<circle cx="102.8" cy="106.8" r=".51" fill="#f00"/>
<circle cx="102.8" cy="106.8" r=".51" fill="none" stroke="#f00" stroke-width=".25"/>
<g fill="none" stroke="#800000" stroke-width=".25">
<path d="M176.1 51.9h.1M176.1 51.9h13M176.1 57.1h13M189.1 57.1h.1M202.2 51.9h.1M202.2 57.1h.1M202.2 51.9h21M202.2 57.1h10.5M212.7 57.1h.1M212.7 57.1v26.2h-10.5M176.1 78.1h.1M176.1 78.1h13"/>
<path d="M176.1 62.4h13M189.1 62.4h.1M202.2 78.1h.1M202.2 62.4h.1M202.2 78.1h21M202.2 62.4h21M212.7 70.2h.1M212.7 70.2h7.9M176.1 88.6h.1M176.1 83.3h.1M176.1 88.6h13M176.1 83.3h13"/>
<path d="M202.2 88.6h.1M202.2 83.3h.1M202.2 88.6h21"/>
</g>
<circle cx="212.7" cy="70.2" r=".51" fill="#f00"/>
<circle cx="212.7" cy="70.2" r=".51" fill="none" stroke="#f00" stroke-width=".25"/>
<g fill="none" stroke="#800000" stroke-width=".25">
<path d="M92.4 33.6h.1M92.4 33.6v2.6M102.8 33.6h.1M102.8 33.6v2.6M58.3 51.9h.1M58.3 51.9h10.5M58.3 78.1h.1M58.3 78.1h10.5M76.7 70.2h.1M76.7 70.2h10.4M228.4 70.2h.1M228.4 70.2h7.9"/>
<path d="M58.3 88.6h.1M58.3 88.6h10.5M102.8 88.6h.1M102.8 88.6v2.6M139.4 99h.1M139.4 99v7.9M92.4 104.3h.1M92.4 104.3v2.6M102.8 104.3h.1M102.8 106.9h.1M102.8 104.3v2.6M102.8 106.9h13.1"/>
<path d="M105.5 127.8h.1M105.5 127.8v2.6M105.5 143.5h.1M105.5 143.5v10.5"/>
</g>
<circle cx="105.4" cy="130.4" r=".51" fill="#f00"/>
<circle cx="105.4" cy="130.4" r=".51" fill="none" stroke="#f00" stroke-width=".25"/>
<path d="M105.5 130.4h.1M105.5 130.4h5.2M105.5 130.4v5.2M126.4 130.4h.1M126.4 130.4h2.6" fill="none" stroke="#800000" stroke-width=".25"/>
<circle cx="128.9" cy="130.4" r=".51" fill="#f00"/>
<circle cx="128.9" cy="130.4" r=".51" fill="none" stroke="#f00" stroke-width=".25"/>
<path d="M142.1 130.4h.1M142.1 130.4v5.2M142.1 130.4h13.1M155.2 130.4h.1M155.2 127.8h.1M155.2 127.8v7.8M155.2 143.5h.1M155.2 143.5v2.6" fill="none" stroke="#800000" stroke-width=".25"/>
<circle cx="155.1" cy="130.4" r=".51" fill="#f00"/>
<circle cx="155.1" cy="130.4" r=".51" fill="none" stroke="#f00" stroke-width=".25"/>
<circle cx="142" cy="130.4" r=".51" fill="#f00"/>
<circle cx="142" cy="130.4" r=".51" fill="none" stroke="#f00" stroke-width=".25"/>
<path d="M129 130.4h.1M129 130.4v5.2M129 130.4h13.1M129 143.5h.1M129 146.1h.1M129 143.5v2.6M129 146.1h26.2M142.1 143.5h.1M142.1 146.1h.1M142.1 143.5v2.6M155.2 146.1h.1M155.2 146.1v7.9" fill="none" stroke="#800000" stroke-width=".25"/>
<circle cx="155.1" cy="146.1" r=".51" fill="#f00"/>
<circle cx="155.1" cy="146.1" r=".51" fill="none" stroke="#f00" stroke-width=".25"/>
<circle cx="142" cy="146.1" r=".51" fill="#f00"/>
<circle cx="142" cy="146.1" r=".51" fill="none" stroke="#f00" stroke-width=".25"/>
<path d="M126.4 159.2h.1M126.4 159.2v5.2h-20.9M105.5 164.4h.1M115.9 164.4h.1M126.4 172.3h.1M126.4 172.3v7.8" fill="none" stroke="#800000" stroke-width=".25"/>
<circle cx="126.3" cy="164.4" r=".5" fill="#f00"/>
<circle cx="126.3" cy="164.4" r=".5" fill="none" stroke="#f00" stroke-width=".25"/>
<circle cx="115.9" cy="164.4" r=".51" fill="#f00"/>
<circle cx="115.9" cy="164.4" r=".51" fill="none" stroke="#f00" stroke-width=".25"/>
<path d="M126.4 164.4h.1M126.4 164.4h20.9M136.8 164.4h.1" fill="none" stroke="#800000" stroke-width=".25"/>
<circle cx="136.8" cy="164.4" r=".51" fill="#f00"/>
<circle cx="136.8" cy="164.4" r=".51" fill="none" stroke="#f00" stroke-width=".25"/>
<path d="M105.5 172.3h.1M105.5 172.3h20.9M115.9 172.3h.1" fill="none" stroke="#800000" stroke-width=".25"/>
<circle cx="126.3" cy="172.2" r=".5" fill="#f00"/>
<circle cx="126.3" cy="172.2" r=".5" fill="none" stroke="#f00" stroke-width=".25"/>
<circle cx="115.9" cy="172.2" r=".51" fill="#f00"/>
<circle cx="115.9" cy="172.2" r=".51" fill="none" stroke="#f00" stroke-width=".25"/>
<path d="M126.4 172.3h.1M126.4 172.3h10.4" fill="none" stroke="#800000" stroke-width=".25"/>
<circle cx="136.8" cy="172.2" r=".51" fill="#f00"/>
<circle cx="136.8" cy="172.2" r=".51" fill="none" stroke="#f00" stroke-width=".25"/>
<g fill="none" stroke="#800000" stroke-width=".25">
<path d="M178.7 106.9h.1M178.7 112.1h.1M178.7 106.9h7.8M178.7 112.1h7.8M183.9 109.5h.1M183.9 109.5v10.5M183.9 109.5h2.6M233.6 106.9h.1M233.6 112.1h.1M233.6 106.9h7.9M233.6 112.1h7.9M262.4 101.6h.1"/>
<path d="M262.4 101.6v7.9M176.1 135.6h.1M176.1 135.6v21M176.1 156.6h.1M176.1 143.5h.1M176.1 156.6h7.8M176.1 143.5h7.8M197 156.6h.1M197 143.5h.1M197 156.6h7.9M197 143.5h7.9M136.8 172.3h.1"/>
<path d="M136.8 172.3h10.5"/>
</g>
<circle cx="176.1" cy="143.5" r=".51" fill="#f00"/>
<circle cx="176.1" cy="143.5" r=".51" fill="none" stroke="#f00" stroke-width=".25"/>
<path d="M236.3 133.1h.1M236.3 133.1h5.2M236.3 133.1v7.8M254.6 133.1h.1M254.6 133.1h5.2M259.8 133.1h.1M259.8 133.1v7.8M236.3 148.7h.1M236.3 148.7h7.8" fill="none" stroke="#800000" stroke-width=".25"/>
<circle cx="236.2" cy="140.9" r=".5" fill="#f00"/>
<circle cx="236.2" cy="140.9" r=".5" fill="none" stroke="#f00" stroke-width=".25"/>
<path d="M251.9 148.7h.1M251.9 148.7h7.9M259.8 148.7h.1M259.8 148.7v7.9" fill="none" stroke="#800000" stroke-width=".25"/>
<circle cx="259.8" cy="148.7" r=".51" fill="#f00"/>
<circle cx="259.8" cy="148.7" r=".51" fill="none" stroke="#f00" stroke-width=".25"/>
<path d="M236.3 148.7h.1M236.3 148.7v7.9" fill="none" stroke="#800000" stroke-width=".25"/>
<circle cx="236.2" cy="148.7" r=".51" fill="#f00"/>
<circle cx="236.2" cy="148.7" r=".51" fill="none" stroke="#f00" stroke-width=".25"/>
<path d="M236.3 140.9h.1M236.3 140.9h5.2M236.3 140.9v7.8M254.6 140.9h.1M254.6 140.9h5.2M259.8 140.9h.1M259.8 140.9v7.8" fill="none" stroke="#800000" stroke-width=".25"/>
<circle cx="259.8" cy="140.9" r=".5" fill="#f00"/>
<circle cx="259.8" cy="140.9" r=".5" fill="none" stroke="#f00" stroke-width=".25"/>
<g fill="none" stroke="#800000" stroke-width=".25">
<path d="M233.6 109.5h.1M233.6 109.5h5.2M251.9 109.5h.1M251.9 109.5h10.5M61 130.4h.1M61 135.6h.1M61 130.4h5.2M61 133.1h5.2M61 135.6h5.2M66.2 133.1h.1M61 143.5h.1M61 154h.1"/>
<path d="M61 156.6h.1M61 159.2h.1M61 143.5h5.2M61 151.3h5.2M61 154h26.1M61 156.6h5.2M61 159.2h26.1M66.2 151.3h.1M61 161.8h.1M61 161.8h5.2M66.2 161.8h.1M66.2 161.8v7.9"/>
</g>
<circle cx="102.8" cy="51.9" r=".51" fill="#f00"/>
<circle cx="102.8" cy="51.9" r=".51" fill="none" stroke="#f00" stroke-width=".25"/>
<circle cx="92.3" cy="57.1" r=".51" fill="#f00"/>
<circle cx="92.3" cy="57.1" r=".51" fill="none" stroke="#f00" stroke-width=".25"/>
<circle cx="113.2" cy="83.3" r=".5" fill="#f00"/>
<circle cx="113.2" cy="83.3" r=".5" fill="none" stroke="#f00" stroke-width=".25"/>
<circle cx="113.2" cy="70.2" r=".5" fill="#f00"/>
<circle cx="113.2" cy="70.2" r=".5" fill="none" stroke="#f00" stroke-width=".25"/>
<circle cx="92.3" cy="33.6" r=".51" fill="#f00"/>
<circle cx="92.3" cy="33.6" r=".51" fill="none" stroke="#f00" stroke-width=".25"/>
<circle cx="113.2" cy="57.1" r=".5" fill="#f00"/>
<circle cx="113.2" cy="57.1" r=".5" fill="none" stroke="#f00" stroke-width=".25"/>
<circle cx="102.8" cy="88.5" r=".5" fill="#f00"/>
<circle cx="102.8" cy="88.5" r=".5" fill="none" stroke="#f00" stroke-width=".25"/>
<circle cx="92.3" cy="78.1" r=".51" fill="#f00"/>
<circle cx="92.3" cy="78.1" r=".51" fill="none" stroke="#f00" stroke-width=".25"/>
<circle cx="92.3" cy="106.8" r=".51" fill="#f00"/>
<circle cx="92.3" cy="106.8" r=".51" fill="none" stroke="#f00" stroke-width=".25"/>
<circle cx="102.8" cy="106.8" r=".51" fill="#f00"/>
<circle cx="102.8" cy="106.8" r=".51" fill="none" stroke="#f00" stroke-width=".25"/>
<circle cx="212.7" cy="70.2" r=".51" fill="#f00"/>
<circle cx="212.7" cy="70.2" r=".51" fill="none" stroke="#f00" stroke-width=".25"/>
<circle cx="105.4" cy="130.4" r=".51" fill="#f00"/>
<circle cx="105.4" cy="130.4" r=".51" fill="none" stroke="#f00" stroke-width=".25"/>
<circle cx="128.9" cy="130.4" r=".51" fill="#f00"/>
<circle cx="128.9" cy="130.4" r=".51" fill="none" stroke="#f00" stroke-width=".25"/>
<circle cx="155.1" cy="130.4" r=".51" fill="#f00"/>
<circle cx="155.1" cy="130.4" r=".51" fill="none" stroke="#f00" stroke-width=".25"/>
<circle cx="142" cy="130.4" r=".51" fill="#f00"/>
<circle cx="142" cy="130.4" r=".51" fill="none" stroke="#f00" stroke-width=".25"/>
<circle cx="155.1" cy="146.1" r=".51" fill="#f00"/>
<circle cx="155.1" cy="146.1" r=".51" fill="none" stroke="#f00" stroke-width=".25"/>
<circle cx="142" cy="146.1" r=".51" fill="#f00"/>
<circle cx="142" cy="146.1" r=".51" fill="none" stroke="#f00" stroke-width=".25"/>
<circle cx="126.3" cy="164.4" r=".5" fill="#f00"/>
<circle cx="126.3" cy="164.4" r=".5" fill="none" stroke="#f00" stroke-width=".25"/>
<circle cx="115.9" cy="164.4" r=".51" fill="#f00"/>
<circle cx="115.9" cy="164.4" r=".51" fill="none" stroke="#f00" stroke-width=".25"/>
<circle cx="136.8" cy="164.4" r=".51" fill="#f00"/>
<circle cx="136.8" cy="164.4" r=".51" fill="none" stroke="#f00" stroke-width=".25"/>
<circle cx="126.3" cy="172.2" r=".5" fill="#f00"/>
<circle cx="126.3" cy="172.2" r=".5" fill="none" stroke="#f00" stroke-width=".25"/>
<circle cx="115.9" cy="172.2" r=".51" fill="#f00"/>
<circle cx="115.9" cy="172.2" r=".51" fill="none" stroke="#f00" stroke-width=".25"/>
<circle cx="136.8" cy="172.2" r=".51" fill="#f00"/>
<circle cx="136.8" cy="172.2" r=".51" fill="none" stroke="#f00" stroke-width=".25"/>
<circle cx="176.1" cy="143.5" r=".51" fill="#f00"/>
<circle cx="176.1" cy="143.5" r=".51" fill="none" stroke="#f00" stroke-width=".25"/>
<circle cx="236.2" cy="140.9" r=".5" fill="#f00"/>
<circle cx="236.2" cy="140.9" r=".5" fill="none" stroke="#f00" stroke-width=".25"/>
<circle cx="259.8" cy="148.7" r=".51" fill="#f00"/>
<circle cx="259.8" cy="148.7" r=".51" fill="none" stroke="#f00" stroke-width=".25"/>
<circle cx="236.2" cy="148.7" r=".51" fill="#f00"/>
<circle cx="236.2" cy="148.7" r=".51" fill="none" stroke="#f00" stroke-width=".25"/>
<circle cx="259.8" cy="140.9" r=".5" fill="#f00"/>
<circle cx="259.8" cy="140.9" r=".5" fill="none" stroke="#f00" stroke-width=".25"/>
<text font-size="5" x="131.6" y="19.3">Ethernet 2</text>
<g font-size="2.4">
<text x="191.3" y="106.3">1</text>
<text x="227.6" y="106.3">6</text>
<text x="191.3" y="108.9">2</text>
<text x="191.3" y="111.5">3</text>
<text x="227.6" y="111.5">4</text>
<text x="227.6" y="108.9">5</text>
<text x="54.9" y="129.9">1</text>
<text x="54.9" y="132.5">2</text>
<text x="54.9" y="135.1">3</text>
<text x="54.9" y="137.7">4</text>
<text x="54.9" y="140.3">5</text>
<text x="54.9" y="143">6</text>
<text x="54.9" y="145.6">7</text>
<text x="54.9" y="148.2">8</text>
<text x="54.9" y="150.8">9</text>
<text x="54.9" y="153.4">10</text>
<text x="54.9" y="156">11</text>
<text x="54.9" y="158.7">12</text>
<text x="54.9" y="161.2">13</text>
</g>
<g font-size="2.4" fill="#00c">
<text x="195.7" y="108">I/O 1</text>
<text x="219.3" y="108">I/O 4</text>
<text x="195.7" y="110.6">GND</text>
<text x="195.7" y="113.2">I/O 2</text>
<text x="219.3" y="113.2">I/O 3</text>
<text x="219.5" y="110.6">VCC</text>
</g>
<g font-size="2.3" fill="#f00">
<text x="88.7" y="27.1">+3.3VA</text>
<text x="39" y="52.5">MDI1_TX_P</text>
<text x="228.9" y="52.8">TX1_P</text>
<text x="39" y="57.7">MDI1_TX_N</text>
<text x="73" y="63.8">+3.3VA</text>
<text x="228.9" y="63.2">TX1_N</text>
<text x="39" y="78.7">MDI1_RX_P</text>
<text x="228.9" y="79">RX1_P</text>
<text x="39" y="89.2">MDI1_RX_N</text>
<text x="228.9" y="89.4">RX1_N</text>
<text x="135.5" y="95.4">+3.3VA</text>
<text x="258.5" y="98">+3.3VA</text>
<text x="160.7" y="107.5">MDI1_TX_N</text>
<text x="247.2" y="107.5">MDI1_TX_P</text>
<text x="160.7" y="112.7">MDI1_RX_P</text>
<text x="247.2" y="112.9">MDI1_RX_N</text>
<text x="102.8" y="124.7">+3.3V</text>
<text x="152.5" y="124.7">+3.3VA</text>
<text x="72" y="131.3">TX1_P</text>
<text x="72" y="133.9">TX1_N</text>
<text x="72" y="136.5">RX1_P</text>
<text x="173.4" y="132.6">+3.3V</text>
<text x="72" y="144.4">RX1_N</text>
<text x="210.6" y="144.4">Eth1_Speed</text>
<text x="72" y="152.2">Eth1_LINK</text>
<text x="84.5" y="150.9">+3.3V</text>
<text x="72" y="157.4">Eth1_ACT</text>
<text x="84.5" y="156.1">+3.3V</text>
<text x="123.7" y="156.1">+3.3VA</text>
<text x="210.6" y="157.4">Eth1_Duplex</text>
</g>
<g font-size="2.3">
<text x="92.4" y="38.4">R73</text>
<text x="102.8" y="38.4">R80</text>
<text x="95" y="43.6">DNP</text>
<text x="105.5" y="43.6">DNP</text>
<text x="66.2" y="51.5">R79</text>
<text x="81.9" y="51.5">0</text>
<text x="92.4" y="48.9">49.9</text>
<text x="102.8" y="48.9">49.9</text>
<text x="147.3" y="49.1">T2</text>
<text x="186.5" y="51.5">R30</text>
<text x="202.2" y="51.5">0</text>
<text x="66.2" y="56.7">R78</text>
<text x="81.9" y="56.7">0</text>
<text x="118.5" y="56.7">C14</text>
<text x="126.4" y="56.7">100n</text>
<text x="186.5" y="56.7">R34</text>
<text x="202.2" y="56.7">75</text>
<text x="186.5" y="61.9">R31</text>
<text x="202.2" y="61.9">0</text>
<text x="84.5" y="69.8">R60</text>
<text x="97.6" y="69.8">10</text>
<text x="217.9" y="69.8">C8</text>
<text x="228.4" y="69.8">1n</text>
<text x="66.2" y="77.6">C22</text>
<text x="76.7" y="77.6">10n</text>
<text x="92.4" y="75">DNP</text>
<text x="186.5" y="77.6">R32</text>
<text x="202.2" y="77.6">0</text>
<text x="118.5" y="82.9">C15</text>
<text x="126.4" y="82.9">100n</text>
<text x="186.5" y="82.9">R35</text>
<text x="202.2" y="82.9">75</text>
<text x="66.2" y="88.1">C20</text>
<text x="76.7" y="88.1">10n</text>
<text x="186.5" y="88.1">R33</text>
<text x="202.2" y="88.1">0</text>
<text x="92.4" y="93.3">R72</text>
<text x="102.8" y="93.3">R64</text>
<text x="152.5" y="93.3">HX1188NL</text>
<text x="95" y="98.6">DNP</text>
<text x="105.5" y="98.6">DNP</text>
<text x="194.4" y="101.2">VD24</text>
<text x="71.4" y="106.4">C18</text>
<text x="81.9" y="106.4">10n</text>
<text x="92.4" y="103.8">82</text>
<text x="102.8" y="103.8">82</text>
<text x="113.3" y="106.4">R65</text>
<text x="129" y="106.4">10</text>
<text x="121.1" y="111.6">DNP</text>
<text x="233.6" y="109.1">R74</text>
<text x="249.6" y="109.6">0</text>
<text x="202.2" y="119.5">SRV05-4HTG</text>
<text x="34.8" y="127.3">XS2</text>
<text x="113.3" y="127.3">L1</text>
<text x="108" y="135.2">C17</text>
<text x="131.6" y="135.2">C21</text>
<text x="144.7" y="135.2">C28</text>
<text x="157.8" y="135.2">C26</text>
<text x="238.8" y="132.6">R3</text>
<text x="254.6" y="132.6">0</text>
<text x="108" y="143">100n</text>
<text x="131.6" y="143">4.7u</text>
<text x="144.7" y="143">100n</text>
<text x="157.8" y="143">10n</text>
<text x="183.9" y="140.4">HL2</text>
<text x="238.8" y="140.4">R2</text>
<text x="251.9" y="140.4">1M</text>
<text x="189.1" y="148.3">LED</text>
<text x="238.8" y="148.3">C1</text>
<text x="251.9" y="148.3">1n</text>
<text x="183.9" y="153.5">HL1</text>
<text x="246.7" y="153.5">DNP</text>
<text x="189.1" y="161.4">LED</text>
<text x="27" y="166.6">KLS12-108-8P8C-1x1-2-Y/G-0-01</text>
<text x="105.5" y="164">C12</text>
<text x="115.9" y="164">C13</text>
<text x="126.4" y="164">C16</text>
<text x="136.8" y="164">C23</text>
<text x="147.3" y="164">C24</text>
<text x="176.1" y="171.8">Design Engineer</text>
<text x="105.5" y="174.5">100n</text>
<text x="115.9" y="174.5">100n</text>
<text x="126.4" y="174.5">100n</text>
<text x="136.8" y="174.5">100n</text>
<text x="147.3" y="174.5">100n</text>
<text x="176.1" y="177">Title</text>
<text x="186.5" y="179.7">HS Devices Development Board</text>
<text x="199.6" y="174.2">Milan Pavlovic</text>
<text x="176.1" y="184.9">Size</text>
<text x="186.5" y="184.9">Document Number</text>
<text x="262.4" y="184.9">Rev</text>
<text x="178.7" y="187.5">A</text>
<text x="186.5" y="187.5">1</text>
<text x="265" y="187.5">A</text>
<text x="176.1" y="192.7">Date:</text>
<text x="189.7" y="192.7">Friday, March 07, 2025</text>
<text x="228.4" y="192.7">Sheet</text>
<text x="241.5" y="192.7">8</text>
<text x="249.3" y="192.7">of</text>
<text x="257.2" y="192.7">20</text>
</g>
<g font-size="2.3" fill="#00c">
<text x="142.3" y="51.5">TD+</text>
<text x="168.5" y="51.5">TX+</text>
<text x="141.8" y="56.7">TDC</text>
<text x="168.5" y="56.7">TCT</text>
<text x="142.8" y="61.9">TD-</text>
<text x="168.5" y="61.9">TX-</text>
<text x="142.1" y="67.2">NC1</text>
<text x="168.5" y="67.2">NC3</text>
<text x="142.1" y="72.4">NC2</text>
<text x="142.1" y="77.6">RD+</text>
<text x="168.5" y="72.4">NC4</text>
<text x="168.5" y="77.6">RX+</text>
<text x="141.5" y="82.9">RDC</text>
<text x="168.5" y="82.9">RCT</text>
<text x="142.6" y="88.1">RD-</text>
<text x="168.5" y="88.1">RX-</text>
</g>
<g font-size="1.9">
<text x="46.6" y="9.4">5</text>
<text x="96.3" y="9.4">4</text>
<text x="146" y="9.4">3</text>
<text x="195.7" y="9.4">2</text>
<text x="245.4" y="9.4">1</text>
<text x="19.8" y="34.6">D</text>
<text x="270.9" y="34.6">D</text>
<text x="19.8" y="80.3">C</text>
<text x="270.9" y="80.3">C</text>
<text x="19.8" y="126.2">B</text>
<text x="270.9" y="126.2">B</text>
<text x="19.8" y="171.9">A</text>
<text x="270.9" y="171.9">A</text>
<text x="46.6" y="195.2">5</text>
<text x="96.3" y="195.2">4</text>
<text x="146" y="195.2">3</text>
<text x="195.7" y="195.2">2</text>
<text x="245.4" y="195.2">1</text>
</g>
<g font-size="1.6" fill="#00f">
<text x="151.5" y="53.9">TX</text>
<text x="151.5" y="80.1">RX</text>
</g>
</svg>
